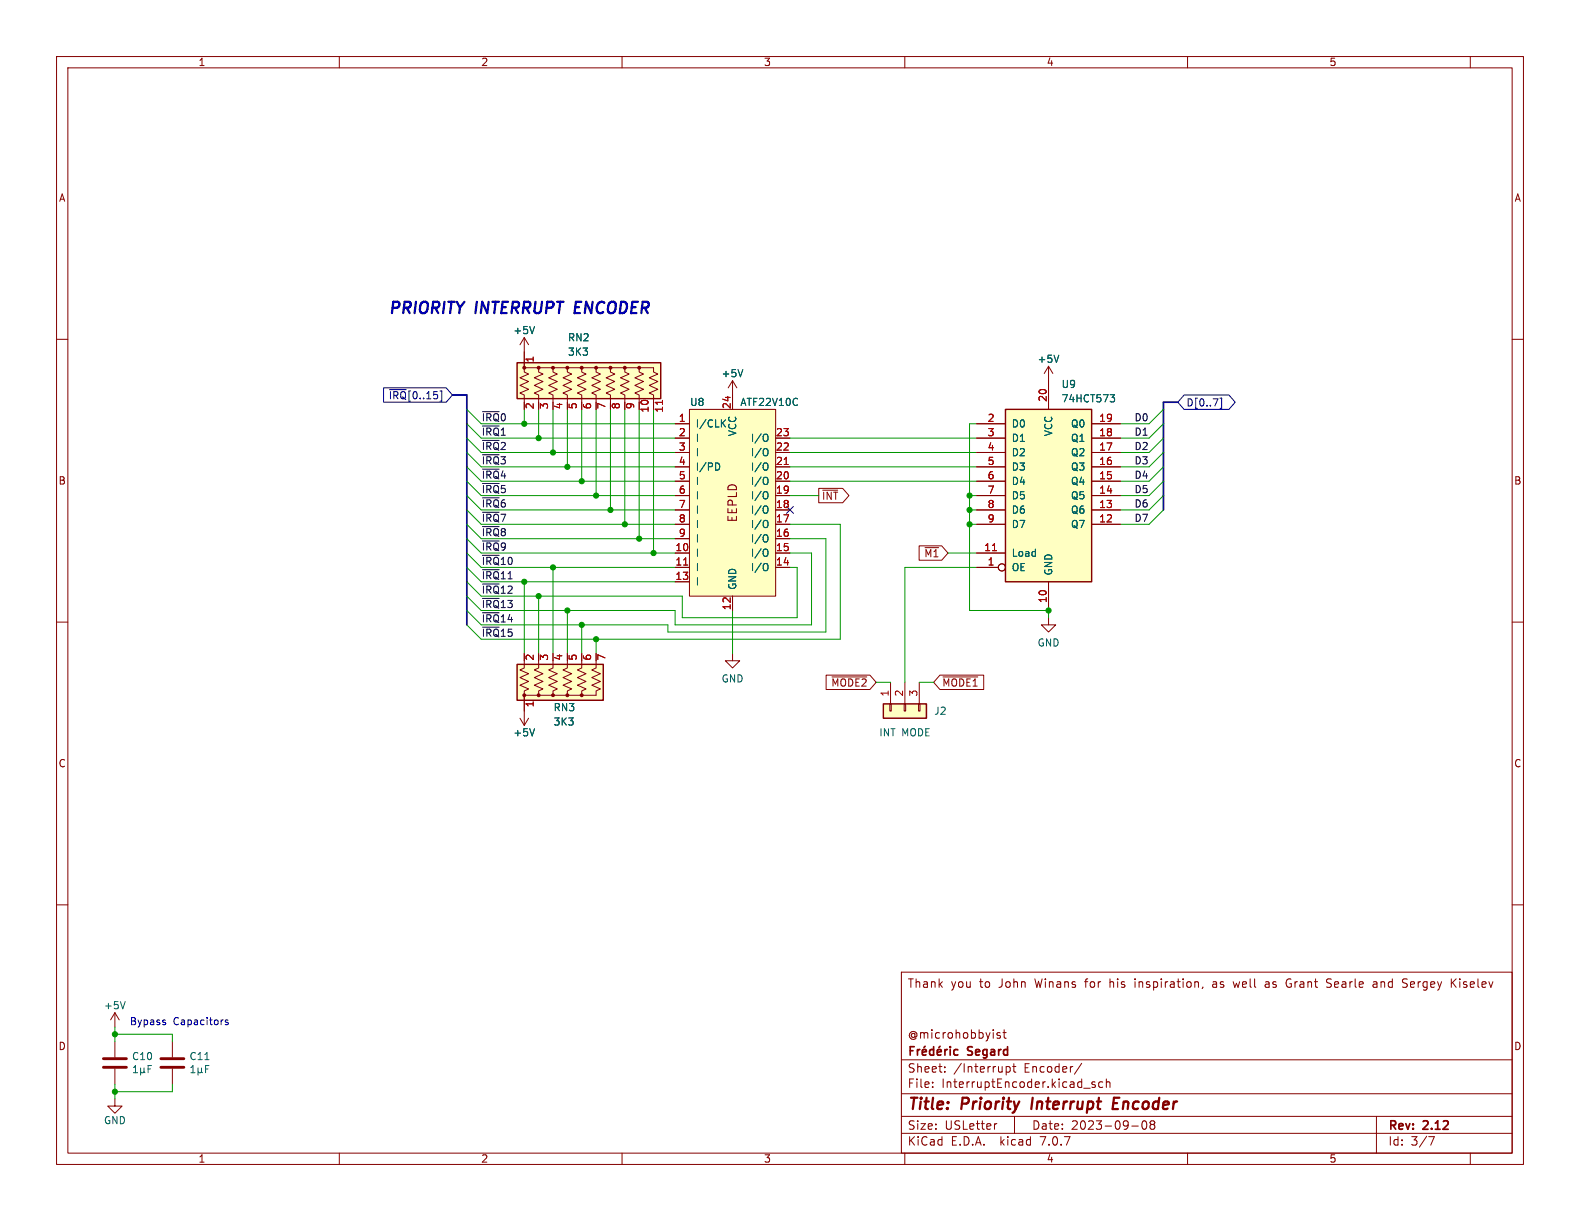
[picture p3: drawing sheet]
<svg xmlns="http://www.w3.org/2000/svg" width="279mm" height="216mm" viewBox="0 0 279 216" stroke-linecap="round" stroke-linejoin="round" font-family="sans-serif">
<g fill="none" stroke="#840000" stroke-width=".18">
<path d="M10 10h259.4v195.9h-259.4zM12 12h255.4v191.9h-255.4zM60 10v2M110 10v2M160 10v2M210 10v2M260 10v2M10 60h2M92.7 59.7v5.1M92.7 59.7l-.8 1.3M92.7 59.7l.8 1.3M267.4 60h2"/>
<path d="M95.2 65v.8l.8 .3-1.5 .7 1.5 .7-1.5 .6 1.5 .7-1.5 .7 .7 .4v1.2M97.8 65v.8l.8 .3-1.6 .7 1.6 .7-1.6 .6 1.6 .7-1.6 .7 .8 .4v1.2M100.3 65v.8l.8 .3-1.5 .7 1.5 .7-1.5 .6 1.5 .7-1.5 .7 .7 .4v1.2M102.9 65v.8l.7 .3-1.5 .7 1.5 .7-1.5 .6 1.5 .7-1.5 .7 .8 .4v1.2M105.4 65v.8l.8 .3-1.6 .7 1.6 .7-1.6 .6 1.6 .7-1.6 .7 .8 .4v1.2M107.9 65v.8l.8 .3-1.5 .7 1.5 .7-1.5 .6 1.5 .7-1.5 .7 .7 .4v1.2M110.5 65v.8l.8 .3-1.6 .7 1.6 .7-1.6 .6 1.6 .7-1.6 .7 .8 .4v1.2M113 65v.8l.8 .3-1.5 .7 1.5 .7-1.5 .6 1.5 .7-1.5 .7 .7 .4v1.2M115.6 71.1v-1.2l-.8-.4 1.5-.7-1.5-.7 1.5-.6-1.5-.7 1.5-.7-.7-.3v-.8h-22.9v.8l.8 .3-1.6 .7 1.6 .7-1.6 .6 1.6 .7-1.6 .7 .8 .4v2.5M119.4 77.5h2.5M119.4 74.9h2.5M121.9 72.4h15.3v33h-15.3z"/>
<path d="M129.5 67.3v5.1M129.5 67.3l-.7 1.3M129.5 67.3l.8 1.3M137.2 77.5h2.5M172.7 77.5h5.1M172.7 74.9h5.1M185.4 64.8v7.6M185.4 64.8l-.7 1.2M185.4 64.8l.8 1.2M193 77.5h5.1M193 74.9h5.1M119.4 97.8h2.5"/>
<path d="M119.4 92.7h2.5M119.4 90.2h2.5M119.4 87.6h2.5M119.4 85.1h2.5M119.4 82.6h2.5M119.4 80h2.5M119.4 95.3h2.5M137.2 97.8h2.5M137.2 92.7h2.5M137.2 90.2h2.5M137.2 87.6h2.5M137.2 85.1h2.5"/>
<path d="M137.2 82.6h2.5M137.2 80h2.5M137.2 95.3h2.5M144.8 86.4h4.2l1.1 1.2-1.1 1.3h-4.2zM145.5 86.7h2.6M162.5 96.5h4l1.1 1.3-1.1 1.3h-4zM163.6 96.8h2.4M172.7 97.8h5.1M172.7 92.7h5.1M172.7 90.2h5.1M172.7 87.6h5.1M172.7 85.1h5.1"/>
<path d="M172.7 82.6h5.1M172.7 80h5.1M193 92.7h5.1M193 90.2h5.1M193 87.6h5.1M193 85.1h5.1M193 82.6h5.1M193 80h5.1M10 110h2M92.7 115.6v2.5l-.8 .4 1.6 .6-1.6 .7 1.6 .7-1.6 .7 1.6 .6-.8 .4v.7h12.7v-.7l.8-.4-1.6-.6 1.6-.7-1.6-.7 1.6-.7-1.6-.6 .8-.4v-1.3M95.2 116.8v1.3l-.7 .4 1.5 .6-1.5 .7 1.5 .7-1.5 .7 1.5 .6-.8 .4v.7M97.8 116.8v1.3l-.8 .4 1.6 .6-1.6 .7 1.6 .7-1.6 .7 1.6 .6-.8 .4v.7"/>
<path d="M100.3 116.8v1.3l-.7 .4 1.5 .6-1.5 .7 1.5 .7-1.5 .7 1.5 .6-.8 .4v.7M102.9 116.8v1.3l-.8 .4 1.5 .6-1.5 .7 1.5 .7-1.5 .7 1.5 .6-.7 .4v.7M119.4 100.3h2.5M119.4 102.9h2.5M129.5 115.6v1.2h1.3l-1.3 1.3-1.2-1.3h1.2M129.5 105.4v2.6M137.2 100.3h2.5M146.1 119.4h7.7l1.1 1.3-1.1 1.2h-7.7zM147.1 119.7h6.2M166.2 119.4h7.8v2.5h-7.8l-1.1-1.2zM166.8 119.7h6.1M172.7 100.3h3.8"/>
<path d="M185.4 109.2v1.3h1.3l-1.3 1.3-1.3-1.3h1.3M185.4 102.9v5.1M267.4 110h2M91.9 127l.8 1.3M92.7 123.2v5.1M93.5 127l-.8 1.3M157.4 124.5h.2v1.2h-.2zM157.5 120.7v3.8M159.9 124.5h.2v1.2h-.2zM160 120.7v3.8M162.4 124.5h.3v1.2h-.3zM162.6 120.7v3.8"/>
<path d="M10 160h2M267.4 160h2M20.3 179.1l-.7 1.2M20.3 179.1v2.5M20.3 179.1l.8 1.2M159.4 171.9h108v32h-108zM200.7 173.1v.1M200.7 173.6v1M212.7 174.5l-.1 .3M214.9 173.6l-.4 .1M215 174h-.4a.29 .29 0 0 0-.2 .3 .29 .29 0 0 0 .2 .3h.4M218.1 173.6l.3 1 .2-.7"/>
<path d="M223.8 173.7h.6M224.3 174h-.4a.29 .29 0 0 0-.2 .3 .29 .29 0 0 0 .2 .3h.4M227.7 174.5h.6M228.1 173.9h.3M228.1 173.1l-.4 .1M234.6 173.7l.7 .2 .1 .4-.3 .3-.5-.1M235.4 173.2l-.5-.1-.3 .1M242.9 173.7h.5l.1 .9M243.5 173.9l-.5 .1a.29 .29 0 0 0-.2 .3 .29 .29 0 0 0 .2 .3l.5-.1M248.3 173.8l.4 .1 .2 .4-.3 .3h-.4M248.3 173.1l.6 .1M256.9 173.7l.6 .9"/>
<path d="M257.5 173.1l-.9 .8M20.3 194.3v1.3h1.3l-1.3 1.3-1.3-1.3h1.3M20.3 184.2v2.7M20.3 189v2.8M30.5 184.2v2.7M30.5 189v2.8M159.4 197.4h108M159.4 193.4h108M159.4 187.4h108M164.9 192.1v.2M164.9 191.4v.1M167.1 189.4v.2"/>
<path d="M167.1 188.7v.1M176.3 198.7l-.3 .1M176.9 182.7l-.4-.1-.2 .2 .1 .2 .5 .2v.3h-.6M177.4 182.6h.5M177.6 182.1v1.3l.3 .2M177.9 188.6v1.5M177.9 188.7l.5-.1 .2 .3v.4l-.1 .2h-.6M179.1 188.6h.5M179.3 188.1v1.3l.3 .2M179.4 197.4v3M191.3 188l-1.3 1.9M191.6 192.4h1.2"/>
<path d="M193.6 191.4l-.3-.1-.2 .2v.2l.5 .2v.3h-.5M195 191.4l-.4-.1-.3 .3v.4l.1 .2h.6M195.6 191.4l.3-.1 .3 .1 .1 .9M195.6 190.8v1.5M200.1 199.1h1.2M202.1 198.3l.2-.1a.81 .81 0 0 1 .6 .6 .81 .81 0 0 1-.3 .8l-.2 .1a.81 .81 0 0 1-.3-1.4zM203.6 198.8l-.2-.3 .2-.3 .5 .1 .1 .2-.3 .3M203.6 198.8l-.2 .3v.3l.2 .3 .5-.1 .1-.2-.1-.4-.2-.2M203.6 198.8h.3M243.4 197.4v6.5M60 203.9v2M110 203.9v2"/>
<path d="M159.4 200.4h108M160 203.9v2M210 203.9v2M252.6 201h1l-.6 1.5M260 203.9v2"/>
<circle cx="177.2" cy="100.3" r=".63"/>
</g>
<path d="M182.6 194.1l-.2 2M196.9 195.1h.6M197.9 194.1h-.9l-.3 2h1" fill="none" stroke="#840000" stroke-width=".4"/>
<g fill="none" stroke="#840000" stroke-width=".3">
<path d="M161 185.8h.5M161.7 185.1h-.7v1.5M162.2 185.6v1M162.7 185.6h-.3l-.2 .3M163.1 186.1l.7-.2-.1-.3h-.4l-.2 .2 .1 .7h.5M163.6 185l-.2 .2M165.1 185.6h-.4l-.3 .3v.4l.1 .2h.6M165.1 185.1v1.5M165.7 186.1l.8-.2-.1-.3h-.4l-.3 .2 .1 .7h.6M166.2 185l-.2 .2M167.1 185.6v1M167.5 185.6h-.3l-.1 .3"/>
<path d="M168 185.1v.1M168 185.6v1M169.4 185.6h-.4l-.3 .3v.4l.1 .2h.6"/>
</g>
<g fill="#ffffc2" stroke="#ffffc2" stroke-width=".18">
<path d="M177.8 72.4h15.2v30.5h-15.2z"/>
<path d="M121.9 72.4h15.3v33h-15.3z"/>
<path d="M156.2 124.5h7.6v2.5h-7.6z"/>
<path d="M91.4 64.1h25.4v6.4h-25.4z"/>
<path d="M91.4 117.5h15.3v6.3h-15.3z"/>
</g>
<path d="M91.4 64.1h25.4v6.4h-25.4zM177.8 72.4h15.2v30.5h-15.2zM91.4 117.5h15.3v6.3h-15.3zM156.2 124.5h7.6v2.5h-7.6z" fill="none" stroke="#840000" stroke-width=".25"/>
<path d="M117.1 70.8v.7M120.9 99.9h.7M138.7 82.1h.7M175.5 97.4h.7" fill="none" stroke="#a90000" stroke-width=".18"/>
<g fill="none" stroke="#006464" stroke-width=".18">
<path d="M94.5 57.7l-.4 1.3M127.8 74.8l.5 .7M128.3 74.2l-.7 .8M131.4 65.3l-.5 1.3M135.5 76.8h.1a.81 .81 0 0 1-.1 1.2M135.5 79.3l.1 .1a.81 .81 0 0 1-.1 1.2M187.2 62.8l-.4 1.3M196.3 69.8h.8l-.4 .5 .3 .1 .1 .4-.2 .3h-.4M126.8 81.9a.68 .68 0 0 1 .5 .6 .68 .68 0 0 1-.5 .6M135.5 99.6l.1 .1a.81 .81 0 0 1-.1 1.2M135.5 81.9h.1a.81 .81 0 0 1-.1 1.2M135.5 84.4l.1 .1a.81 .81 0 0 1-.1 1.2"/>
<path d="M135.5 86.9l.1 .1a.81 .81 0 0 1-.1 1.2M135.5 89.5h.1a.81 .81 0 0 1-.1 1.2M135.5 92l.1 .1a.81 .81 0 0 1-.1 1.2M135.5 94.6h.1a.81 .81 0 0 1-.1 1.2M135.5 97.1l.1 .1a.81 .81 0 0 1-.1 1.2M94.5 128.8l-.4 1.3M22.1 177.1l-.4 1.3M23.6 189.7h.7M23.6 188.8l.4-.4v1.3M24.9 189.5l.1 .2h.3l.2-.2M24.9 188.8v1.3M25.5 189.5l.2 .2"/>
<path d="M25.5 188.8v.7M26.2 189h.4M26.8 188.4h-.6v1.3M33.8 189.7h.7M33.8 188.8l.3-.4v1.3M35 189.5l.2 .2h.2l.2-.2M35 188.8v1.3M35.6 189.5l.2 .2M35.6 188.8v.7M36.2 187.4h.8M36.4 189h.4M37 188.4h-.6v1.3"/>
</g>
<path d="M18.3 188.7h4.1M18.3 187.2h4.1M28.4 188.7h4.1M28.4 187.2h4.1" fill="none" stroke="#840000" stroke-width=".51"/>
<g fill="#840000" stroke="#840000" stroke-width=".18">
<circle cx="92.7" cy="65" r=".25"/>
<circle cx="95.2" cy="65" r=".25"/>
<circle cx="97.8" cy="65" r=".25"/>
<circle cx="100.3" cy="65" r=".25"/>
<circle cx="102.9" cy="65" r=".25"/>
<circle cx="105.4" cy="65" r=".25"/>
<circle cx="107.9" cy="65" r=".25"/>
<circle cx="110.5" cy="65" r=".25"/>
<circle cx="113" cy="65" r=".25"/>
<circle cx="92.7" cy="122.9" r=".25"/>
<circle cx="95.2" cy="122.9" r=".25"/>
<circle cx="97.8" cy="122.9" r=".25"/>
<circle cx="100.3" cy="122.9" r=".25"/>
<circle cx="102.9" cy="122.9" r=".25"/>
</g>
<path d="M67.8 68.6h11.1l1.1 1.3-1.1 1.2h-11.1zM68.9 68.9h2.9M209.4 69.8h7.9l1.1 1.3-1.1 1.3h-7.9l-1.1-1.3zM215.7 70.4h.3v1.8h-.3M139.1 89.6l1.2 1.2M140.3 89.6l-1.2 1.2" fill="none" stroke="#000084" stroke-width=".18"/>
<g fill="none" stroke="#0f0f0f" stroke-width=".18">
<path d="M85.3 75.3h3M85.3 77.9h3M85.3 72.8h3M85.3 98.2h3M85.3 95.7h3M85.3 80.4h3M85.3 93.1h3M85.3 90.6h3M85.3 83h3M85.3 88h3M85.3 85.5h3M85.3 103.3h3"/>
<path d="M85.3 100.7h3M85.3 108.4h3M85.3 105.8h3M85.3 110.9h3"/>
</g>
<path d="M101.8 53.4l-.2 2h.9" fill="none" stroke="#0000c2" stroke-width=".4"/>
<path d="M29.1 180.8l.2 .2-.2 .2M29.1 180.3l.1 .1M40.3 180.4l-.3-.1-.2 .2 .1 .2 .4 .1v.3h-.5" fill="none" stroke="#0000c2" stroke-width=".18"/>
<path d="M80 69.9h2.5v40.6M208.3 71.1h-2.6v19.1" fill="none" stroke="#000084" stroke-width=".3"/>
<g fill="none" stroke="#009600" stroke-width=".18">
<path d="M82.5 74.9l2.6 2.6h34.3M82.5 77.5l2.6 2.5h34.3M82.5 72.4l2.6 2.5h34.3M92.7 72.4v2.5M95.2 72.4v5.1M97.8 72.4v7.6M100.3 72.4v10.2M102.9 72.4v12.7M105.4 72.4v15.2M107.9 72.4v17.8M110.5 72.4v20.3M113 72.4v22.9"/>
<path d="M115.6 72.4v25.4M139.7 77.5h33M172.7 74.9h-1.3v33.1h14v1.2M205.7 74.9l-2.5 2.6h-5.1M205.7 77.5l-2.5 2.5h-5.1M205.7 72.4l-2.5 2.5h-5.1M82.5 87.6l2.6 2.6h34.3M82.5 85.1l2.6 2.5h34.3M82.5 82.6l2.6 2.5h34.3M82.5 97.8l2.6 2.5h34.3M82.5 92.7l2.6 2.6h34.3M82.5 90.2l2.6 2.5h34.3"/>
<path d="M82.5 95.3l2.6 2.5h34.3M82.5 80l2.6 2.6h34.3M139.7 97.8h3.8v12.7h-24.1v-2.5h-34.3l-2.6-2.6M139.7 87.6h5.1M139.7 85.1h33M139.7 95.3h6.3v16.5h-27.9v-1.3h-33l-2.6-2.5M139.7 92.7h8.9v20.3h-63.5l-2.6-2.5M139.7 80h33M139.7 82.6h33M167.6 97.8h5.1M171.4 90.2h1.3M171.4 87.6h1.3"/>
<path d="M171.4 92.7h1.3M205.7 87.6l-2.5 2.6h-5.1M205.7 85.1l-2.5 2.5h-5.1M205.7 82.6l-2.5 2.5h-5.1M205.7 90.2l-2.5 2.5h-5.1M205.7 80l-2.5 2.6h-5.1M82.5 100.3l2.6 2.6h34.3M92.7 102.9v12.7M95.2 105.4v10.2M97.8 100.3v15.3M100.3 108v7.6M102.9 110.5v5.1"/>
<path d="M105.4 113v2.6M129.5 108v7.6M139.7 100.3h1.3v8.9h-20.4v-3.8h-35.5l-2.6-2.5M172.7 100.3h-12.7v20.4M154.9 120.7h2.6M162.6 120.7h2.5M20.3 181.6v2.6M20.3 191.8v2.5M20.3 182.9h10.2v1.3M30.5 191.8v1.2h-10.2"/>
</g>
<g fill="#009600" stroke="#009600" stroke-width=".18">
<circle cx="100.3" cy="108" r=".46"/>
<circle cx="105.4" cy="87.6" r=".46"/>
<circle cx="102.9" cy="110.5" r=".46"/>
<circle cx="97.8" cy="100.3" r=".46"/>
<circle cx="105.4" cy="113" r=".46"/>
<circle cx="110.5" cy="92.7" r=".46"/>
<circle cx="107.9" cy="90.2" r=".46"/>
<circle cx="185.4" cy="108" r=".46"/>
<circle cx="20.3" cy="182.9" r=".46"/>
<circle cx="92.7" cy="102.9" r=".46"/>
<circle cx="95.2" cy="105.4" r=".46"/>
<circle cx="20.3" cy="193" r=".46"/>
<circle cx="102.9" cy="85.1" r=".46"/>
<circle cx="100.3" cy="82.6" r=".46"/>
<circle cx="97.8" cy="80" r=".46"/>
<circle cx="92.7" cy="74.9" r=".46"/>
<circle cx="95.2" cy="77.5" r=".46"/>
<circle cx="171.4" cy="87.6" r=".46"/>
<circle cx="171.4" cy="92.7" r=".46"/>
<circle cx="171.4" cy="90.2" r=".46"/>
<circle cx="113" cy="95.3" r=".46"/>
<circle cx="115.6" cy="97.8" r=".46"/>
</g>
<g font-size="2.8" fill="#0000c2">
<text x="68.6" y="55.6">PRIORITY</text>
<text x="84.1" y="55.6">INTERRUPT</text>
<text x="102.5" y="55.6">ENCODER</text>
</g>
<g font-size="2.8" fill="#840000">
<text x="160.4" y="196.8">Title:</text>
<text x="170.1" y="196.8">Priority</text>
<text x="183.2" y="196.8">Interrupt</text>
<text x="198.4" y="196.8">Encoder</text>
</g>
<g font-size="2.1" fill="#840000">
<text x="130.6" y="92.5" transform="rotate(-90 130.6 92.5)">EEPLD</text>
<text x="160.4" y="174.9">Thank</text>
<text x="168.1" y="174.9">you</text>
<text x="173.3" y="174.9">to</text>
<text x="176.8" y="174.9">John</text>
<text x="183.3" y="174.9">Winans</text>
<text x="192.3" y="174.9">for</text>
<text x="196.8" y="174.9">his</text>
<text x="201.4" y="174.9">inspiration,</text>
<text x="215.3" y="174.9">as</text>
<text x="219.2" y="174.9">well</text>
<text x="224.9" y="174.9">as</text>
<text x="228.8" y="174.9">Grant</text>
<text x="236.1" y="174.9">Searle</text>
<text x="244.4" y="174.9">and</text>
<text x="249.8" y="174.9">Sergey</text>
<text x="258.5" y="174.9">Kiselev</text>
<text x="160.4" y="183.9">@microhobbyist</text>
<text x="160.4" y="189.9">Sheet:</text>
<text x="168.6" y="189.9">/Interrupt</text>
<text x="171.2" y="187.1">Segard</text>
<text x="181.1" y="189.9">Encoder/</text>
<text x="160.4" y="192.6">File:</text>
<text x="166.5" y="192.6">InterruptEncoder.kicad_sch</text>
<text x="160.4" y="202.8">KiCad</text>
<text x="160.4" y="200">Size:</text>
<text x="167.1" y="200">USLetter</text>
<text x="168.1" y="202.8">E.D.A.</text>
<text x="177" y="202.8">kicad</text>
<text x="182.4" y="200">Date:</text>
<text x="184.2" y="202.8">7.0.7</text>
<text x="189.4" y="200">2023-09-08</text>
<text x="245.4" y="200.2">Rev:</text>
<text x="245.4" y="202.8">Id:</text>
<text x="249.5" y="202.8">3/7</text>
<text x="251.8" y="200.2">2.12</text>
</g>
<g font-size="1.8" fill="#840000">
<text x="35" y="11.9">1</text>
<text x="85" y="11.9">2</text>
<text x="135" y="11.9">3</text>
<text x="185" y="11.9">4</text>
<text x="235" y="11.9">5</text>
<text x="10.3" y="35.9">A</text>
<text x="267.7" y="35.9">A</text>
<text x="94.7" y="72.5" transform="rotate(-90 94.7 72.5)">2</text>
<text x="97.2" y="72.5" transform="rotate(-90 97.2 72.5)">3</text>
<text x="99.8" y="72.5" transform="rotate(-90 99.8 72.5)">4</text>
<text x="102.3" y="72.5" transform="rotate(-90 102.3 72.5)">5</text>
<text x="104.9" y="72.5" transform="rotate(-90 104.9 72.5)">6</text>
<text x="107.4" y="72.5" transform="rotate(-90 107.4 72.5)">7</text>
<text x="109.9" y="72.5" transform="rotate(-90 109.9 72.5)">8</text>
<text x="115" y="73.1" transform="rotate(-90 115 73.1)">10</text>
<text x="10.3" y="85.9">B</text>
<text x="145.3" y="88.6">~{INT}</text>
<text x="267.7" y="85.9">B</text>
<text x="163.3" y="98.7">~{M1}</text>
<text x="94.7" y="116.9" transform="rotate(-90 94.7 116.9)">2</text>
<text x="97.2" y="116.9" transform="rotate(-90 97.2 116.9)">3</text>
<text x="99.8" y="116.9" transform="rotate(-90 99.8 116.9)">4</text>
<text x="102.3" y="116.9" transform="rotate(-90 102.3 116.9)">5</text>
<text x="104.9" y="116.9" transform="rotate(-90 104.9 116.9)">6</text>
<text x="146.9" y="121.6">~{MODE2}</text>
<text x="166.5" y="121.6">~{MODE1}</text>
<text x="10.3" y="135.9">C</text>
<text x="267.7" y="135.9">C</text>
<text x="10.3" y="185.9">D</text>
<text x="267.7" y="185.9">D</text>
<text x="35" y="205.8">1</text>
<text x="85" y="205.8">2</text>
<text x="135" y="205.8">3</text>
<text x="185" y="205.8">4</text>
<text x="235" y="205.8">5</text>
</g>
<g font-size="1.8" fill="#006464">
<text x="90.7" y="59.3">+5V</text>
<text x="100.3" y="60.6">RN2</text>
<text x="100.3" y="63.1">3K3</text>
<text x="183.4" y="64.4">+5V</text>
<text x="121.9" y="72">U8</text>
<text x="127.5" y="66.9">+5V</text>
<text x="130.8" y="72">ATF22V10C</text>
<text x="187.6" y="68.8">U9</text>
<text x="187.6" y="71.3">74HCT573</text>
<text x="122.9" y="75.8">I/CLK</text>
<text x="130.4" y="77.2" transform="rotate(-90 130.4 77.2)">VCC</text>
<text x="178.8" y="75.8">D0</text>
<text x="186.3" y="77.2" transform="rotate(-90 186.3 77.2)">VCC</text>
<text x="189.3" y="75.8">Q0</text>
<text x="122.9" y="78.3">I</text>
<text x="122.9" y="80.9">I</text>
<text x="122.9" y="83.4">I/PD</text>
<text x="132.7" y="83.4">I/O</text>
<text x="132.7" y="80.9">I/O</text>
<text x="132.7" y="78.3">I/O</text>
<text x="178.8" y="78.3">D1</text>
<text x="178.8" y="80.9">D2</text>
<text x="178.8" y="83.4">D3</text>
<text x="189.3" y="83.4">Q3</text>
<text x="189.3" y="80.9">Q2</text>
<text x="189.3" y="78.3">Q1</text>
<text x="122.9" y="86">I</text>
<text x="122.9" y="88.5">I</text>
<text x="132.7" y="88.5">I/O</text>
<text x="132.7" y="86">I/O</text>
<text x="178.8" y="86">D4</text>
<text x="178.8" y="88.5">D5</text>
<text x="189.3" y="88.5">Q5</text>
<text x="189.3" y="86">Q4</text>
<text x="122.9" y="91">I</text>
<text x="122.9" y="93.6">I</text>
<text x="132.7" y="93.6">I/O</text>
<text x="132.7" y="91">I/O</text>
<text x="178.8" y="91">D6</text>
<text x="178.8" y="93.6">D7</text>
<text x="189.3" y="93.6">Q7</text>
<text x="189.3" y="91">Q6</text>
<text x="122.9" y="98.7">I</text>
<text x="122.9" y="101.2">I</text>
<text x="122.9" y="96.1">I</text>
<text x="132.7" y="101.2">I/O</text>
<text x="132.7" y="98.7">I/O</text>
<text x="132.7" y="96.1">I/O</text>
<text x="178.8" y="101.2">OE</text>
<text x="178.8" y="98.7">Load</text>
<text x="186.3" y="101.9" transform="rotate(-90 186.3 101.9)">GND</text>
<text x="122.9" y="103.7">I</text>
<text x="130.4" y="104.4" transform="rotate(-90 130.4 104.4)">GND</text>
<text x="183.4" y="114.5">GND</text>
<text x="97.8" y="126">RN3</text>
<text x="127.5" y="120.9">GND</text>
<text x="90.7" y="130.4">+5V</text>
<text x="97.8" y="128.5">3K3</text>
<text x="155.4" y="130.4">INT MODE</text>
<text x="165.1" y="126.6">J2</text>
<text x="18.3" y="178.7">+5V</text>
<text x="23.3" y="187.7">C10</text>
<text x="33.4" y="187.7">C11</text>
<text x="18.3" y="199">GND</text>
</g>
<g font-size="1.8" fill="#a90000">
<text x="94.7" y="64.2" transform="rotate(-90 94.7 64.2)">1</text>
<text x="185.2" y="71.2" transform="rotate(-90 185.2 71.2)">20</text>
<text x="112.5" y="72.5" transform="rotate(-90 112.5 72.5)">9</text>
<text x="117.6" y="73.1" transform="rotate(-90 117.6 73.1)">11</text>
<text x="119.9" y="74.7">1</text>
<text x="119.9" y="77.2">2</text>
<text x="129.3" y="72.4" transform="rotate(-90 129.3 72.4)">24</text>
<text x="137.1" y="77.2">23</text>
<text x="174.6" y="74.7">2</text>
<text x="174.6" y="77.2">3</text>
<text x="194.3" y="77.2">18</text>
<text x="194.3" y="74.7">19</text>
<text x="119.9" y="79.8">3</text>
<text x="119.9" y="82.3">4</text>
<text x="137.1" y="82.3">21</text>
<text x="137.1" y="79.8">22</text>
<text x="174.6" y="79.8">4</text>
<text x="174.6" y="82.3">5</text>
<text x="194.3" y="82.3">16</text>
<text x="194.3" y="79.8">17</text>
<text x="119.9" y="84.8">5</text>
<text x="119.9" y="87.4">6</text>
<text x="119.9" y="89.9">7</text>
<text x="137.1" y="89.9">18</text>
<text x="137.1" y="87.4">19</text>
<text x="137.1" y="84.8">20</text>
<text x="174.6" y="84.8">6</text>
<text x="174.6" y="87.4">7</text>
<text x="174.6" y="89.9">8</text>
<text x="194.3" y="89.9">13</text>
<text x="194.3" y="87.4">14</text>
<text x="194.3" y="84.8">15</text>
<text x="119.9" y="92.5">8</text>
<text x="119.9" y="95">9</text>
<text x="137.1" y="95">16</text>
<text x="137.1" y="92.5">17</text>
<text x="174.6" y="92.5">9</text>
<text x="194.3" y="92.5">12</text>
<text x="119.3" y="97.5">10</text>
<text x="119.3" y="100.1">11</text>
<text x="137.1" y="100.1">14</text>
<text x="137.1" y="97.5">15</text>
<text x="173.9" y="97.5">11</text>
<text x="174.6" y="100.1">1</text>
<text x="119.3" y="102.6">13</text>
<text x="129.3" y="108" transform="rotate(-90 129.3 108)">12</text>
<text x="185.2" y="106.7" transform="rotate(-90 185.2 106.7)">10</text>
<text x="107.4" y="116.9" transform="rotate(-90 107.4 116.9)">7</text>
<text x="94.7" y="125.2" transform="rotate(-90 94.7 125.2)">1</text>
<text x="157.2" y="123.3" transform="rotate(-90 157.2 123.3)">1</text>
<text x="159.8" y="123.3" transform="rotate(-90 159.8 123.3)">2</text>
<text x="162.3" y="123.3" transform="rotate(-90 162.3 123.3)">3</text>
</g>
<g font-size="1.8" fill="#000084">
<text x="68.6" y="70.8">~{IRQ}[0..15]</text>
<text x="209.7" y="72.1">D[0..7]</text>
</g>
<g font-size="1.8" fill="#0f0f0f">
<text x="85.1" y="77.1">~{IRQ}1</text>
<text x="85.1" y="74.6">~{IRQ}0</text>
<text x="200.5" y="77.1">D1</text>
<text x="200.5" y="74.6">D0</text>
<text x="85.1" y="79.7">~{IRQ}2</text>
<text x="85.1" y="82.2">~{IRQ}3</text>
<text x="200.5" y="82.2">D3</text>
<text x="200.5" y="79.7">D2</text>
<text x="85.1" y="84.7">~{IRQ}4</text>
<text x="85.1" y="89.8">~{IRQ}6</text>
<text x="85.1" y="87.3">~{IRQ}5</text>
<text x="200.5" y="89.8">D6</text>
<text x="200.5" y="87.3">D5</text>
<text x="200.5" y="84.7">D4</text>
<text x="85.1" y="94.9">~{IRQ}8</text>
<text x="85.1" y="92.4">~{IRQ}7</text>
<text x="200.5" y="92.4">D7</text>
<text x="85.1" y="100">~{IRQ}10</text>
<text x="85.1" y="97.4">~{IRQ}9</text>
<text x="85.1" y="105.1">~{IRQ}12</text>
<text x="85.1" y="102.5">~{IRQ}11</text>
<text x="85.1" y="107.6">~{IRQ}13</text>
<text x="85.1" y="110.1">~{IRQ}14</text>
<text x="85.1" y="112.7">~{IRQ}15</text>
</g>
<g font-size="1.8" fill="#0000c2">
<text x="22.9" y="181.4">Bypass</text>
<text x="30.6" y="181.4">Capacitors</text>
</g>
</svg>
